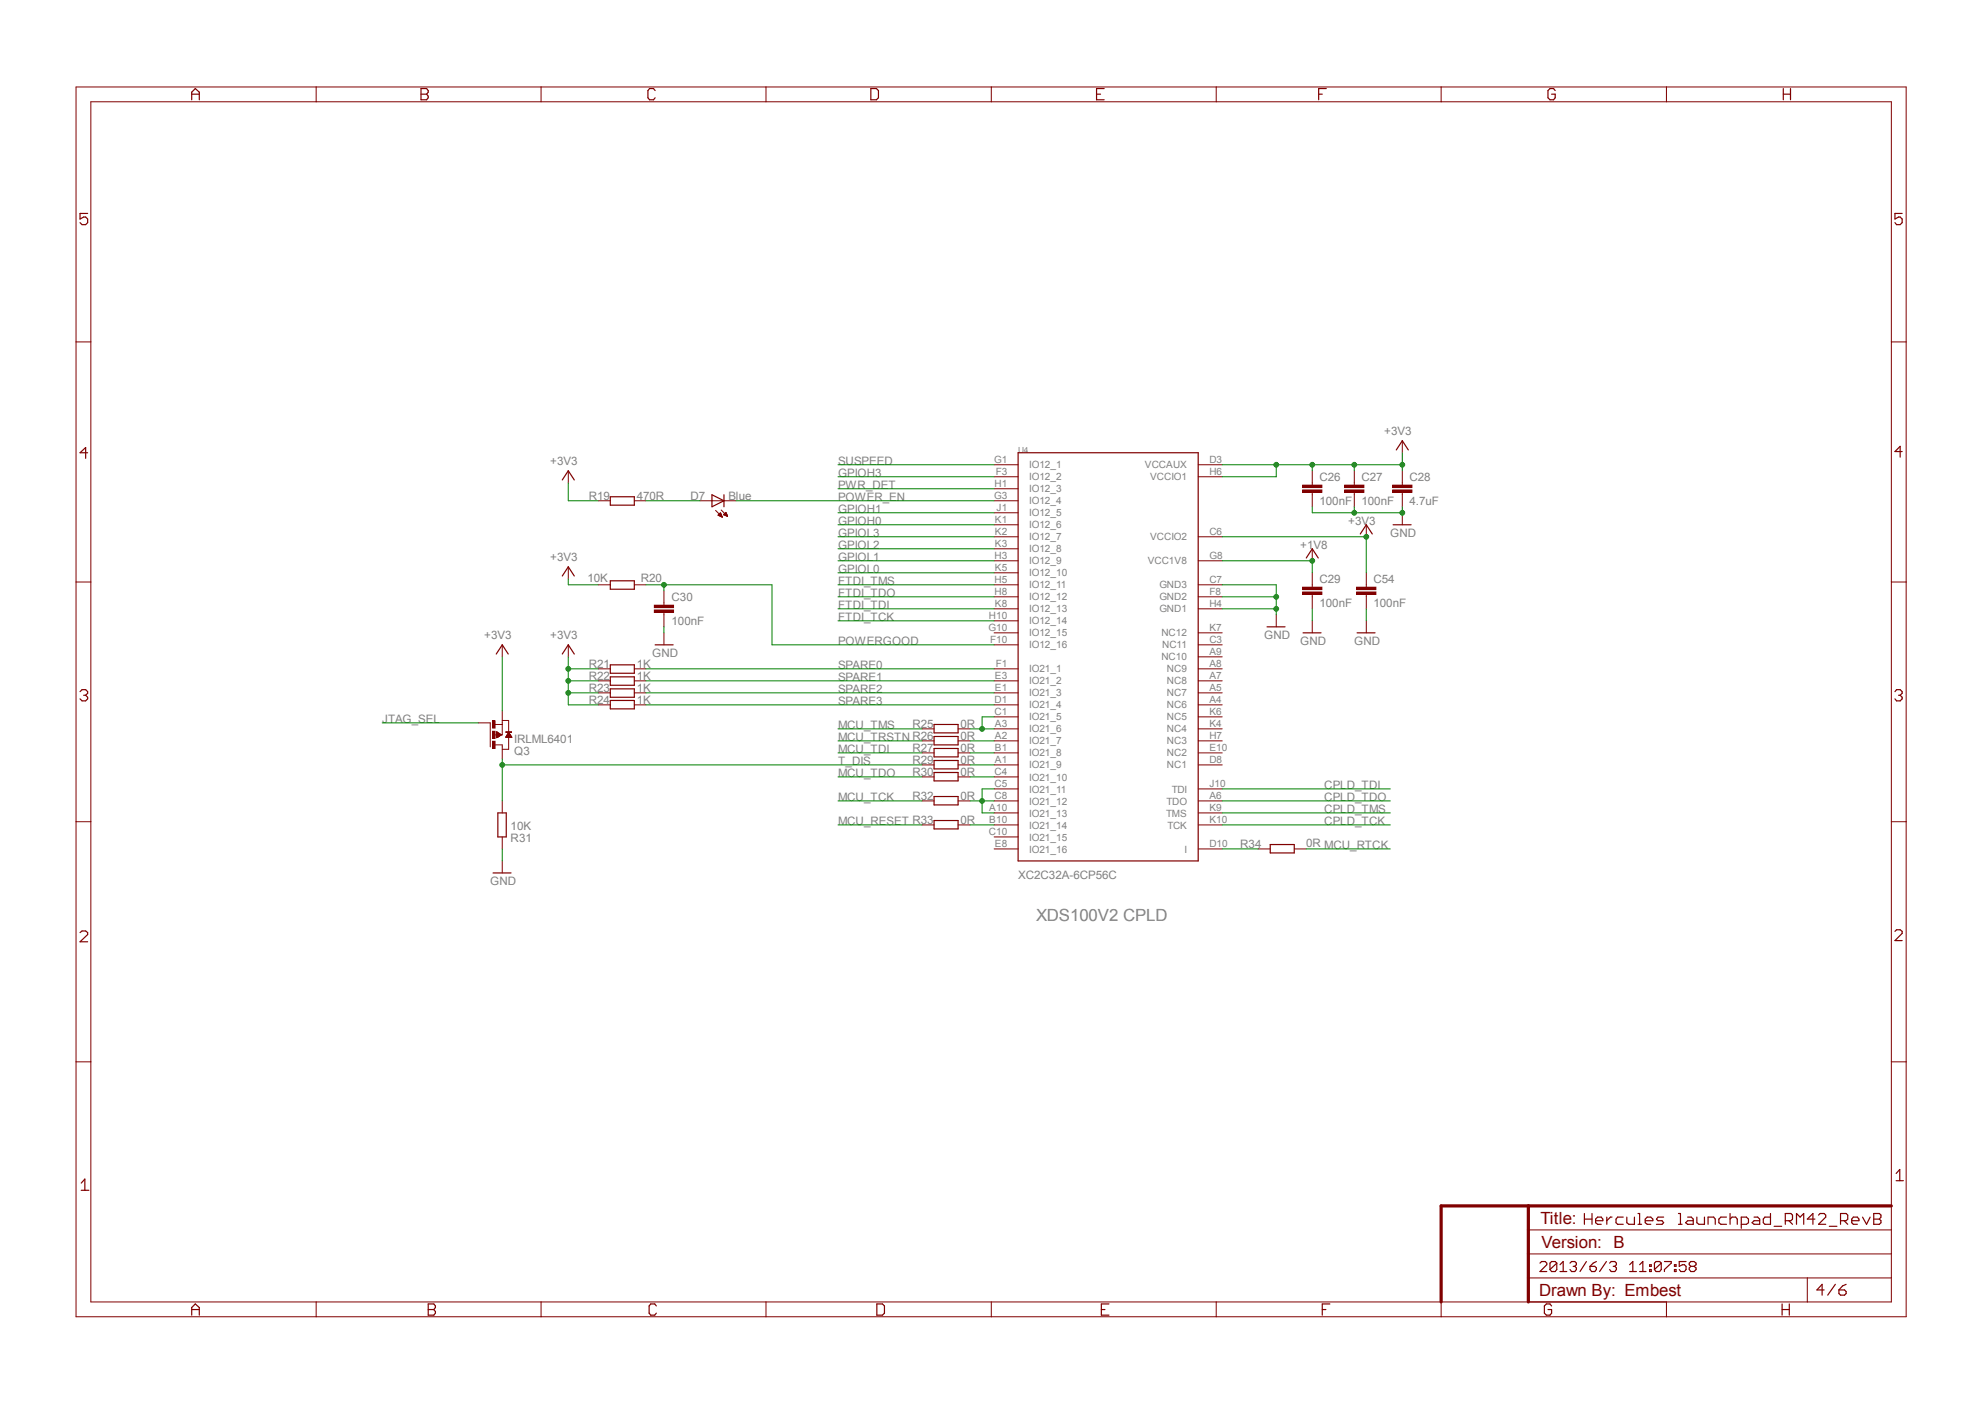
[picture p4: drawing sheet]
<svg xmlns="http://www.w3.org/2000/svg" width="420mm" height="297mm" viewBox="0 0 420 297" stroke-linecap="round" stroke-linejoin="round" font-family="sans-serif">
<g fill="none" stroke="#800000" stroke-width=".21">
<path d="M16.1 18.4h387.2v260.2h-387.2zM66.9 18.4v3.1M114.5 18.4v3.1M162.1 18.4v3.1M209.7 18.4v3.1M257.3 18.4v3.1M304.9 18.4v3.1M352.6 18.4v3.1M19.2 21.5h380.9v253.9h-380.9zM16.1 72.3h3.1M400.1 72.3h3.2M120.2 99.6v2.5"/>
<path d="M210.3 98.3h5.1M253.5 98.3h5.1M296.7 93.2v2.6M120.2 119.9v2.6M126.6 105.9h2.5M134.2 105.9h2.5M148.1 105.9h7.6M151.4 108l1.4 1.4M151.9 109l.5-.5 .4 .9zM152 109h.7M152.1 109.1h.6M152.1 108.9h.5"/>
<path d="M152.1 108.8h.5M152.1 108.7h.5M152.2 109.2h.5M152.2 108.7h.3M152.4 109.2h.3M152.4 108.6h.1M152.6 107.9l1.3 1.3M152.6 109.3h.2M153.1 108.9l.5-.5 .3 .8zM153.2 108.9h.6M153.2 108.8h.6M153.2 108.7h.6"/>
<path d="M153.2 108.7h.5M153.3 109h.5M153.4 108.6h.3M153.5 108.5h.1M153.5 109.1h.3M153.7 109.2h.2M153.8 109.2h.1M210.3 100.9h5.1M210.3 113.6h5.1M210.3 118.6h5.1M210.3 103.4h5.1M210.3 105.9h5.1"/>
<path d="M210.3 108.5h5.1M210.3 111h5.1M210.3 116.1h5.1M253.5 100.9h5.1M253.5 113.6h5.1M253.5 118.6h5.1M277.6 116.1v2.5M289.1 111v2.6M296.7 102.1v.5M296.7 104.2v.5M296.7 108.5v2.5M16.1 123.1h3.1"/>
<path d="M120.2 136.4v2.6M126.6 123.7h2.5M134.2 123.7h2.5M140.5 133.9v2.5M210.3 136.4h5.1M210.3 133.9h5.1M210.3 128.8h5.1M210.3 126.3h5.1M210.3 123.7h5.1M210.3 121.2h5.1M210.3 131.3h5.1M253.5 139h5.1"/>
<path d="M253.5 136.4h5.1M253.5 133.9h5.1M253.5 128.8h5.1M253.5 126.3h5.1M253.5 123.7h5.1M270 130.1v2.5M277.6 131.3v2.6M400.1 123.1h3.2M126.6 149.1h2.5M126.6 146.6h2.5M126.6 144h2.5M126.6 141.5h2.5"/>
<path d="M134.2 149.1h2.5M134.2 146.6h2.5M134.2 144h2.5M134.2 141.5h2.5M195.1 159.3h2.5M195.1 156.7h2.5M195.1 154.2h2.5M202.7 159.3h2.5M202.7 156.7h2.5M202.7 154.2h2.5M210.3 159.3h5.1M210.3 156.7h5.1"/>
<path d="M210.3 154.2h5.1M210.3 151.7h5.1M210.3 149.1h5.1M210.3 146.6h5.1M210.3 144h5.1M210.3 141.5h5.1M253.5 159.3h5.1M253.5 156.7h5.1M253.5 154.2h5.1M253.5 151.7h5.1M253.5 149.1h5.1M253.5 146.6h5.1"/>
<path d="M253.5 144h5.1M253.5 141.5h5.1M16.1 173.8h3.1M195.1 161.8h2.5M195.1 169.4h2.5M195.1 174.5h2.5M195.1 164.4h2.5M202.7 161.8h2.5M202.7 169.4h2.5M202.7 174.5h2.5M202.7 164.4h2.5M210.3 161.8h5.1"/>
<path d="M210.3 166.9h5.1M210.3 169.4h5.1M210.3 172h5.1M210.3 174.5h5.1M210.3 179.6h5.1M210.3 164.4h5.1M210.3 177.1h5.1M253.5 161.8h5.1M253.5 166.9h5.1M253.5 169.4h5.1M253.5 172h5.1M253.5 174.5h5.1"/>
<path d="M253.5 179.6h5.1M266.2 179.6h2.5M273.8 179.6h2.6M400.1 173.8h3.2M16.1 224.6h3.1M400.1 224.6h3.2M66.9 275.4v3.2M114.5 275.4v3.2M162.1 275.4v3.2M209.7 275.4v3.2M257.3 275.4v3.2M304.9 275.4v3.2"/>
<path d="M323.3 270.4h76.8M323.3 265.3h76.8M323.3 260.2h76.8M352.6 275.4v3.2M382.4 270.4v5"/>
</g>
<path d="M323.3 255.1v20.3M400.1 255.1h-95.2v20.3" fill="none" stroke="#800000" stroke-width=".68"/>
<g fill="none" stroke="#800000" stroke-width=".25">
<path d="M40.6 19.9h1.6M89.1 18.7h1.2l.3 .5v.3l-.3 .4 .3 .4v.4l-.3 .4h-1.2zM89.1 19.9h1.2M138.6 19.2l-.3-.5h-.9l-.3 .5v1.5l.3 .4h.9l.3-.4M184.2 18.7h1.2l.4 .5v1.5l-.4 .4h-1.2zM232 19.9h.8M233.6 18.7h-1.6v2.4h1.6M279 19.9h.7M280.6 18.7h-1.6v2.4M329 19.2l-.3-.5h-.8l-.4 .5v1.5l.4 .4h.8l.3-.4v-.8h-.7M377.3 18.7v2.4M377.3 19.9h1.5"/>
<path d="M378.8 18.7v2.4M40.6 21.1v-1.6l.7-.8 .9 .8v1.6M18.5 45.2h-1.6v1.1l.8-.4h.4l.4 .4v.8l-.4 .4h-.7l-.5-.4M402.4 45.2h-1.5v1.1l.8-.4h.3l.4 .4v.8l-.4 .4h-.8l-.3-.4M18.5 95.8h-1.6l1.2-1.1v2.3M215.4 95.8h38.1v86.3h-38.1zM295.4 95.2l1.3-2 1.2 2M402.4 95.5h-1.5l1.1-1.1v2.3M119 101.5l1.2-1.9 1.3 1.9M129.1 105.1h5.1v1.8h-5.1zM150.6 104.7l2.6 1.2-2.6 1.3zM153.2 104.7v2.5"/>
<path d="M276.4 118.1l1.2-2 1.3 2M287.8 113l1.3-2 1.2 2M294.7 111h3.8M119 138.4l1.2-2 1.3 2M119 121.9l1.2-2 1.3 2M129.1 122.9h5.1v1.8h-5.1zM138.6 136.4h3.8M268.1 132.6h3.8M275.7 133.9h3.8M16.9 146.3l.5-.4h.7l.4 .4v.4l-.4 .4M17.7 147.1h.4M18.1 147.1l.4 .4v.4l-.4 .4h-.7l-.5-.4"/>
<path d="M129.1 140.7h5.1v1.7h-5.1zM129.1 143.2h5.1v1.8h-5.1zM129.1 145.7h5.1v1.8h-5.1zM129.1 148.2h5.1v1.8h-5.1zM197.6 153.3h5.1v1.8h-5.1zM197.6 155.8h5.1v1.8h-5.1zM197.6 158.4h5.1v1.7h-5.1zM400.9 146.3l.3-.4h.8l.4 .4v.4l-.4 .4M401.7 147.1h.3M402 147.1l.4 .4v.4l-.4 .4h-.8l-.3-.4M197.6 173.6h5.1v1.8h-5.1zM197.6 160.9h5.1v1.8h-5.1z"/>
<path d="M197.6 163.4h5.1v1.8h-5.1zM197.6 168.5h5.1v1.8h-5.1zM268.7 178.7h5.1v1.8h-5.1zM16.9 197.3l.5-.3h.7l.4 .3v.4l-1.6 1.5h1.6M400.9 197l.3-.3h.8l.4 .3v.5l-1.5 1.5h1.5M17.2 250.3l.7-.8v2.3M17.2 251.8h1.6M335.2 256.7v2.3M335.2 257.9h1.6M336.8 256.7v2.3M337.6 258.3h1.5v-.4l-.3-.4h-.8l-.4 .4v.8l.4 .3h.8M339.9 257.5v1.5"/>
<path d="M341 257.5h-.3l-.8 .8M343.4 257.5h-1.2l-.3 .4v.8l.3 .3h1.2M344.2 257.5v1.2l.4 .3h1.2v-1.5M346.5 259h.8M346.5 256.7h.4v2.3M348.1 258.3h1.6v-.4l-.5-.4h-.7l-.4 .4v.8l.4 .3h.7M352 257.5h-1.2l-.4 .4 .4 .4h.8l.4 .4-.4 .3h-1.2M355.1 259h.8M355.1 256.7h.4v2.3M357 257.5h.8l.4 .4v1.1h-1.2l-.4-.3 .4-.4h1.2M359 257.5v1.2l.4 .3h1.2v-1.5M361.4 259v-1.5h1.1l.4 .4v1.1"/>
<path d="M365.3 257.5h-1.2l-.5 .4v.8l.5 .3h1.2M366 257.9l.4-.4h.8l.3 .4v1.1M366 256.7v2.3M368.4 259h1.1l.4-.3v-.8l-.4-.4h-1.1v2.4M371.1 257.5h.8l.4 .4v1.1h-1.2l-.4-.3 .4-.4h1.2M374.6 256.7v2.3h-1.2l-.4-.3v-.8l.4-.4h1.2M375.3 259.4h1.6M377.7 258.3h1.2l.3-.4v-.8l-.3-.4h-1.2v2.3M378.5 258.3l.7 .7M380.1 259v-2.3l.7 .8 .8-.8v2.3M384 257.9h-1.6l1.1-1.2v2.3M384.7 257.1l.4-.4h.8l.3 .4v.4l-1.5 1.5h1.5"/>
<path d="M387 259.4h1.6M389.4 258.3h1.2l.3-.4v-.8l-.3-.4h-1.2v2.3M390.1 258.3l.8 .7M391.8 258.3h1.5v-.4l-.4-.4h-.8l-.3 .4v.8l.3 .3h.8M394 257.5l.9 1.5 .7-1.5M396.4 257.9h1.2M396.4 256.7h1.2l.3 .4v.4l-.3 .4 .3 .4v.4l-.3 .3h-1.2zM401.2 248.3l.7-.9v2.4M401.2 249.8h1.5M40.6 278.2v-1.6l.7-.7 .9 .7v1.6M40.6 277.1h1.6M90.6 277.1h1.2"/>
<path d="M90.6 275.9h1.2l.3 .4v.3l-.3 .5 .3 .4v.3l-.3 .4h-1.2zM138.9 276.3l-.4-.4h-.8l-.4 .4v1.5l.4 .4h.8l.4-.4M185.5 275.9h1.2l.4 .4v1.5l-.4 .4h-1.2zM233 277.1h.8M234.6 275.9h-1.6v2.3h1.6M279.7 277.1h.8M281.3 275.9h-1.6v2.3M325.8 267.2l.3-.3h.8l.3 .3v.4l-1.4 1.4h1.4M328.3 276.3l-.4-.4h-.7l-.5 .4v1.5l.5 .4h.7l.4-.4v-.7h-.8M329.4 267.2v1.4l-.4 .4h-.7l-.4-.4M329.4 267.2l-.4-.3h-.7l-.4 .3v1.4M329.4 267.2l-1.5 1.4"/>
<path d="M330 269h1.5M330 267.6l.7-.7v2.1M332.1 267.2l.4-.3h.7l.3 .3v.4l-.3 .3M332.8 267.9h.4M333.2 267.9l.3 .4v.3l-.3 .4h-.7l-.4-.4M335.6 266.9l-1.3 2.1M336.4 267.9h1l.3 .4v.3l-.3 .4h-.7l-.3-.4zM337.7 266.9l-.6 .3-.7 .7M339.9 266.9l-1.5 2.1M340.5 267.2l.4-.3h.7l.4 .3v.4l-.4 .3M341.3 267.9h.3M341.6 267.9l.4 .4v.3l-.4 .4h-.7l-.4-.4"/>
<path d="M344.8 269h1.4M344.8 267.6l.6-.7v2.1M346.9 269h1.3M346.9 267.6l.7-.7v2.1M349 268.6h.3v.4h-.3zM349 267.6h.3v.3h-.3zM351.5 267.2v1.4l-.4 .4h-.7l-.4-.4M351.5 267.2l-.4-.3h-.7l-.4 .3v1.4M351.5 267.2l-1.5 1.4M352.1 266.9h1.5v.3l-1.5 1.4v.4M354.2 268.6h.4v.4h-.4zM354.2 267.6h.4v.3h-.4z"/>
<path d="M356.7 266.9h-1.4v1l.6-.3h.5l.3 .3v.7l-.3 .4h-.8l-.3-.4M357.7 267.9l-.3-.3v-.4l.3-.3h.7l.4 .3v.4l-.4 .3M357.7 267.9l-.3 .4v.3l.3 .4h.7l.4-.4v-.3l-.4-.4M357.7 267.9h.7M377 277.1h1.5M377 275.9v2.3M378.5 275.9v2.3M385.9 272.9h-1.5l1.1-1.2v2.3M388.3 271.7l-1.6 2.3M389 272.9h1.2l.4 .3v.5l-.4 .3h-.8l-.4-.3zM390.6 271.7l-.8 .4-.8 .8"/>
</g>
<path d="M294.6 103.7h4.1v.5h-4.1z" fill-rule="evenodd" fill="#800000"/>
<path d="M294.6 103.7h4.1v.5h-4.1z" fill="none" stroke="#800000" stroke-width=".21"/>
<path d="M294.6 102.6h4.1v.6h-4.1z" fill-rule="evenodd" fill="#800000"/>
<path d="M296.7 99.6v2.5M294.6 102.6h4.1v.6h-4.1zM296.7 104.7v2.5M140.5 127.5v.5M140.5 129.6v.5" fill="none" stroke="#800000" stroke-width=".21"/>
<path d="M138.4 129.1h4.1v.5h-4.1z" fill-rule="evenodd" fill="#800000"/>
<path d="M138.4 129.1h4.1v.5h-4.1z" fill="none" stroke="#800000" stroke-width=".21"/>
<path d="M138.4 128h4.1v.6h-4.1z" fill-rule="evenodd" fill="#800000"/>
<path d="M277.6 102.1v.5M277.6 104.2v.5M138.4 128h4.1v.6h-4.1zM140.5 125v2.5M140.5 130.1v2.5" fill="none" stroke="#800000" stroke-width=".21"/>
<path d="M275.6 103.7h4.1v.5h-4.1z" fill-rule="evenodd" fill="#800000"/>
<path d="M275.6 103.7h4.1v.5h-4.1z" fill="none" stroke="#800000" stroke-width=".21"/>
<path d="M275.6 102.6h4.1v.6h-4.1z" fill-rule="evenodd" fill="#800000"/>
<path d="M277.6 99.6v2.5M275.6 102.6h4.1v.6h-4.1zM277.6 104.7v2.5M286.5 102.1v.5M286.5 104.2v.5" fill="none" stroke="#800000" stroke-width=".21"/>
<path d="M284.5 103.7h4v.5h-4z" fill-rule="evenodd" fill="#800000"/>
<path d="M284.5 103.7h4v.5h-4z" fill="none" stroke="#800000" stroke-width=".21"/>
<path d="M284.5 102.6h4v.6h-4z" fill-rule="evenodd" fill="#800000"/>
<path d="M286.5 99.6v2.5M284.5 102.6h4v.6h-4zM286.5 104.7v2.5M277.6 123.7v.5M277.6 125.8v.5" fill="none" stroke="#800000" stroke-width=".21"/>
<path d="M275.6 125.3h4.1v.5h-4.1z" fill-rule="evenodd" fill="#800000"/>
<path d="M275.6 125.3h4.1v.5h-4.1z" fill="none" stroke="#800000" stroke-width=".21"/>
<path d="M275.6 124.2h4.1v.5h-4.1z" fill-rule="evenodd" fill="#800000"/>
<path d="M275.6 124.2h4.1v.5h-4.1zM277.6 121.2v2.5M277.6 126.3v2.5M289.1 123.7v.5M289.1 125.8v.5" fill="none" stroke="#800000" stroke-width=".21"/>
<path d="M287 125.3h4.1v.5h-4.1z" fill-rule="evenodd" fill="#800000"/>
<path d="M287 125.3h4.1v.5h-4.1z" fill="none" stroke="#800000" stroke-width=".21"/>
<path d="M287 124.2h4.1v.5h-4.1z" fill-rule="evenodd" fill="#800000"/>
<path d="M287 124.2h4.1v.5h-4.1zM289.1 121.2v2.5M289.1 126.3v2.5M289.1 131.3v2.6M103.7 152.9v5.1M104.7 153.3h1.6M104.7 157.6h1.6v.4M106.3 152.9v2.6h-1.7M106.3 152.4h1.3v2.6M107.6 155.8v2.7h-1.3" fill="none" stroke="#800000" stroke-width=".21"/>
<path d="M287.1 133.9h3.8" fill="none" stroke="#800000" stroke-width=".25"/>
<path d="M104.2 156.8h.5v1.6h-.5z" fill-rule="evenodd" fill="#800000"/>
<path d="M104.2 156.8h.5v1.6h-.5z" fill="none" stroke="#800000" stroke-width=".21"/>
<path d="M104.2 154.7h.5v1.5h-.5z" fill-rule="evenodd" fill="#800000"/>
<path d="M104.2 154.7h.5v1.5h-.5z" fill="none" stroke="#800000" stroke-width=".21"/>
<path d="M104.2 152.5h.5v1.5h-.5z" fill-rule="evenodd" fill="#800000"/>
<path d="M104.2 152.5h.5v1.5h-.5z" fill="none" stroke="#800000" stroke-width=".21"/>
<path d="M107 154.8h1.2v.2h-1.2z" fill-rule="evenodd" fill="#800000"/>
<g fill="none" stroke="#800000" stroke-width=".21">
<path d="M106.3 136.4v2.6M101.2 152.9h2.5M105.1 156.1h.1M105.1 156h.2M105.1 155.9h.4M105.1 155.8h.5M105.1 155.7h.6M105.1 155.6h.7M105.1 155.6h.8M105.1 155.5h1M105.1 155.4h.9M105.1 155.3h.7"/>
<path d="M105.1 155.2h.6M105.1 155.1h.5M105.1 155.1h.3M105.1 155h.2M105.1 154.9h.1M106.1 155.5l-1-.7v1.3M106.1 155.5l-1 .6M106.3 150.4v2.5M106.3 158v2.6M107 154.8h1.2v.2h-1.2zM107 155.9h1.2M107.1 155.8h1"/>
<path d="M107.1 155.7h1M107.2 155.6h.8M107.3 155.6h.7M107.3 155.5h.6M107.4 155.4h.5M107.4 155.3h.5M107.4 155.2h.4M107.5 155.1h.3M107.5 155.1h.2M107.6 155l.7 1h-1.3zM107.6 155h.1M106.3 169.4v2.6"/>
<path d="M106.3 177.1v2.5M106.3 182.1v2.6"/>
</g>
<path d="M105 138.4l1.3-2 1.2 2M105.3 172h1.8v5.1h-1.8zM104.3 184.7h3.8" fill="none" stroke="#800000" stroke-width=".25"/>
<path d="M258.6 113.6h30.5v7.6" fill="none" stroke="#008000" stroke-width=".21"/>
<circle cx="289.1" cy="113.6" r=".5" fill="#008000"/>
<g fill="none" stroke="#008000" stroke-width=".21">
<path d="M258.6 98.3h11.4v2.6h-11.4M296.7 95.8v3.8"/>
<circle cx="289.1" cy="113.6" r=".5"/>
</g>
<circle cx="270" cy="98.3" r=".5" fill="#008000"/>
<g fill="none" stroke="#008000" stroke-width=".21">
<path d="M270 98.3h7.6v1.3M286.5 98.3h10.2"/>
<circle cx="270" cy="98.3" r=".5"/>
</g>
<circle cx="296.7" cy="98.3" r=".5" fill="#008000"/>
<circle cx="296.7" cy="98.3" r=".5" fill="none" stroke="#008000" stroke-width=".21"/>
<circle cx="277.6" cy="98.3" r=".5" fill="#008000"/>
<g fill="none" stroke="#008000" stroke-width=".21">
<path d="M277.6 98.3h8.9v1.3"/>
<circle cx="277.6" cy="98.3" r=".5"/>
</g>
<circle cx="286.5" cy="98.3" r=".5" fill="#008000"/>
<g fill="none" stroke="#008000" stroke-width=".21">
<path d="M120.2 139v10.1h6.4M120.2 141.5h6.4M120.2 146.6h6.4"/>
<circle cx="286.5" cy="98.3" r=".5"/>
</g>
<circle cx="120.2" cy="146.6" r=".5" fill="#008000"/>
<g fill="none" stroke="#008000" stroke-width=".21">
<path d="M120.2 144h6.4"/>
<circle cx="120.2" cy="146.6" r=".5"/>
</g>
<circle cx="120.2" cy="144" r=".5" fill="#008000"/>
<circle cx="120.2" cy="144" r=".5" fill="none" stroke="#008000" stroke-width=".21"/>
<circle cx="120.2" cy="141.5" r=".5" fill="#008000"/>
<g fill="none" stroke="#008000" stroke-width=".21">
<path d="M120.2 102.1v3.8h6.4M277.6 107.2v1.3h8.9v-1.3M296.7 107.2v1.3M106.3 139v11.4M120.2 122.5v1.2h6.4"/>
<circle cx="120.2" cy="141.5" r=".5"/>
</g>
<circle cx="286.5" cy="108.5" r=".5" fill="#008000"/>
<g fill="none" stroke="#008000" stroke-width=".21">
<path d="M286.5 108.5h10.2"/>
<circle cx="286.5" cy="108.5" r=".5"/>
</g>
<circle cx="296.7" cy="108.5" r=".5" fill="#008000"/>
<g fill="none" stroke="#008000" stroke-width=".21">
<path d="M258.6 123.7h11.4v6.4M258.6 126.3h11.4M277.6 128.8v2.5"/>
<circle cx="296.7" cy="108.5" r=".5"/>
</g>
<circle cx="270" cy="126.3" r=".5" fill="#008000"/>
<g fill="none" stroke="#008000" stroke-width=".21">
<path d="M258.6 128.8h11.4"/>
<circle cx="270" cy="126.3" r=".5"/>
</g>
<circle cx="270" cy="128.8" r=".5" fill="#008000"/>
<g fill="none" stroke="#008000" stroke-width=".21">
<path d="M177.3 98.3h33M177.3 118.6h33M177.3 116.1h33M177.3 113.6h33M177.3 111h33M177.3 108.5h33M177.3 103.4h33M177.3 100.9h33M136.7 123.7h26.6M140.5 123.7v1.3M140.5 132.6v1.3M163.3 136.4h47"/>
<path d="M177.3 131.3h33M177.3 128.8h33M177.3 126.3h33M177.3 123.7h33M177.3 121.2h33M289.1 128.8v2.5M136.7 141.5h73.6M136.7 144h73.6M136.7 146.6h73.6M136.7 149.1h73.6M106.3 179.6v2.5M258.6 174.5h35.5"/>
<path d="M258.6 166.9h35.5M258.6 169.4h35.5M258.6 172h35.5M276.4 179.6h17.7"/>
<circle cx="270" cy="128.8" r=".5"/>
</g>
<circle cx="140.5" cy="123.7" r=".5" fill="#008000"/>
<g fill="none" stroke="#008000" stroke-width=".21">
<path d="M163.3 123.7v12.7M205.2 154.2h5.1M210.3 151.7h-2.5v2.5"/>
<circle cx="140.5" cy="123.7" r=".5"/>
</g>
<circle cx="207.8" cy="154.2" r=".5" fill="#008000"/>
<g fill="none" stroke="#008000" stroke-width=".21">
<path d="M155.7 105.9h54.6M205.2 156.7h5.1M205.2 159.3h5.1M205.2 161.8h5.1M205.2 164.4h5.1M205.2 169.4h5.1M210.3 166.9h-2.5v2.5"/>
<circle cx="207.8" cy="154.2" r=".5"/>
</g>
<circle cx="207.8" cy="169.4" r=".5" fill="#008000"/>
<g fill="none" stroke="#008000" stroke-width=".21">
<path d="M177.3 154.2h17.8M177.3 156.7h17.8M177.3 159.3h17.8M106.3 161.8h88.8M106.3 160.6v8.8M207.8 169.4v2.6h2.5"/>
<circle cx="207.8" cy="169.4" r=".5"/>
</g>
<circle cx="106.3" cy="161.8" r=".5" fill="#008000"/>
<g fill="none" stroke="#008000" stroke-width=".21">
<path d="M136.7 105.9h11.4M258.6 118.6h19v2.6M177.3 164.4h17.8M177.3 169.4h17.8M177.3 174.5h17.8M205.2 174.5h5.1M258.6 179.6h7.6"/>
<circle cx="106.3" cy="161.8" r=".5"/>
</g>
<circle cx="277.6" cy="118.6" r=".5" fill="#008000"/>
<g fill="none" stroke="#008000" stroke-width=".21">
<path d="M80.9 152.9h20.3"/>
<circle cx="277.6" cy="118.6" r=".5"/>
</g>
<text font-size="3.6" fill="#808080" x="219.2" y="194.8">XDS100V2 CPLD</text>
<g font-size="3.6" fill="#800000">
<text x="325.9" y="259">Title:</text>
<text x="326.1" y="264.1">Version: B</text>
<text x="325.6" y="274.3">Drawn By: Embest</text>
</g>
<g font-size="2.5" fill="#808080">
<text x="292.9" y="92">+3V3</text>
<text x="116.4" y="98.3">+3V3</text>
<text x="177.3" y="100.9">GPIOH3</text>
<text x="177.3" y="98.3">SUSPEED</text>
<text x="279.1" y="101.8">C26</text>
<text x="288" y="101.8">C27</text>
<text x="298.2" y="101.8">C28</text>
<text x="124.5" y="105.8">R19</text>
<text x="134.7" y="105.7">470R</text>
<text x="146" y="105.7">D7</text>
<text x="154.1" y="105.9">Blue</text>
<text x="177.3" y="103.4">PWR_DET</text>
<text x="177.3" y="105.9">POWER_EN</text>
<text x="279.1" y="106.9">100nF</text>
<text x="288" y="106.9">100nF</text>
<text x="298.2" y="106.9">4.7uF</text>
<text x="177.3" y="113.6">GPIOL3</text>
<text x="177.3" y="111">GPIOH0</text>
<text x="177.3" y="108.5">GPIOH1</text>
<text x="285.2" y="111">+3V3</text>
<text x="294.1" y="113.6">GND</text>
<text x="116.4" y="118.6">+3V3</text>
<text x="177.3" y="118.6">GPIOL1</text>
<text x="177.3" y="116.1">GPIOL2</text>
<text x="275.1" y="116.1">+1V8</text>
<text x="124.3" y="123.2">10K</text>
<text x="135.6" y="123.2">R20</text>
<text x="177.3" y="123.7">FTDI_TMS</text>
<text x="177.3" y="121.2">GPIOL0</text>
<text x="279.1" y="123.4">C29</text>
<text x="290.6" y="123.4">C54</text>
<text x="142.1" y="127.2">C30</text>
<text x="177.3" y="131.3">FTDI_TCK</text>
<text x="177.3" y="128.8">FTDI_TDI</text>
<text x="177.3" y="126.3">FTDI_TDO</text>
<text x="279.1" y="128.5">100nF</text>
<text x="290.6" y="128.5">100nF</text>
<text x="102.4" y="135.2">+3V3</text>
<text x="116.4" y="135.2">+3V3</text>
<text x="142.1" y="132.3">100nF</text>
<text x="177.3" y="136.4">POWERGOOD</text>
<text x="267.5" y="135.2">GND</text>
<text x="275.1" y="136.4">GND</text>
<text x="286.5" y="136.4">GND</text>
<text x="124.5" y="141.3">R21</text>
<text x="124.5" y="143.8">R22</text>
<text x="134.7" y="141.3">1K</text>
<text x="134.7" y="143.8">1K</text>
<text x="138" y="139">GND</text>
<text x="177.3" y="141.5">SPARE0</text>
<text x="124.5" y="146.3">R23</text>
<text x="124.5" y="148.9">R24</text>
<text x="134.7" y="146.3">1K</text>
<text x="134.7" y="148.9">1K</text>
<text x="177.3" y="144">SPARE1</text>
<text x="177.3" y="146.6">SPARE2</text>
<text x="177.3" y="149.1">SPARE3</text>
<text x="80.9" y="152.9">JTAG_SEL</text>
<text x="177.3" y="154.2">MCU_TMS</text>
<text x="193" y="154">R25</text>
<text x="203.2" y="154">0R</text>
<text x="108.8" y="157.3">IRLML6401</text>
<text x="108.8" y="159.8">Q3</text>
<text x="177.3" y="156.7">MCU_TRSTN R26</text>
<text x="177.3" y="159.3">MCU_TDI</text>
<text x="177.3" y="161.8">T_DIS</text>
<text x="193" y="161.6">R29</text>
<text x="193" y="159">R27</text>
<text x="203.2" y="161.6">0R</text>
<text x="203.2" y="159">0R</text>
<text x="203.2" y="156.5">0R</text>
<text x="177.3" y="164.4">MCU_TDO</text>
<text x="193" y="164.1">R30</text>
<text x="203.2" y="164.1">0R</text>
<text x="280.2" y="166.9">CPLD_TDI</text>
<text x="177.3" y="169.4">MCU_TCK</text>
<text x="193" y="169.2">R32</text>
<text x="203.2" y="169.2">0R</text>
<text x="280.2" y="169.4">CPLD_TDO</text>
<text x="280.2" y="172">CPLD_TMS</text>
<text x="108" y="175.5">10K</text>
<text x="108" y="178.1">R31</text>
<text x="177.3" y="174.5">MCU_RESET R33</text>
<text x="203.2" y="174.3">0R</text>
<text x="262.4" y="179.4">R34</text>
<text x="276.4" y="179.1">0R MCU_RTCK</text>
<text x="280.2" y="174.5">CPLD_TCK</text>
<text x="215.4" y="186">XC2C32A-6CP56C</text>
<text x="103.7" y="187.2">GND</text>
</g>
<g font-size="2.1" fill="#808080">
<text x="210.3" y="98">G1</text>
<text x="210.7" y="100.5">F3</text>
<text x="217.8" y="99.1">IO12_1</text>
<text x="217.8" y="101.6">IO12_2</text>
<text x="242.2" y="99.1">VCCAUX</text>
<text x="243.3" y="101.6">VCCIO1</text>
<text x="255.9" y="100.5">H6</text>
<text x="255.9" y="98">D3</text>
<text x="210.3" y="105.6">G3</text>
<text x="210.4" y="103.1">H1</text>
<text x="217.8" y="104.2">IO12_3</text>
<text x="217.8" y="106.7">IO12_4</text>
<text x="210.5" y="110.7">K1</text>
<text x="210.5" y="113.2">K2</text>
<text x="210.8" y="108.1">J1</text>
<text x="217.8" y="109.2">IO12_5</text>
<text x="217.8" y="111.8">IO12_6</text>
<text x="255.9" y="113.2">C6</text>
<text x="210.4" y="118.3">H3</text>
<text x="210.5" y="115.8">K3</text>
<text x="217.8" y="114.3">IO12_7</text>
<text x="217.8" y="116.9">IO12_8</text>
<text x="217.8" y="119.4">IO12_9</text>
<text x="242.8" y="119.4">VCC1V8</text>
<text x="243.3" y="114.3">VCCIO2</text>
<text x="255.9" y="118.3">G8</text>
<text x="210.4" y="123.4">H5</text>
<text x="210.4" y="125.9">H8</text>
<text x="210.5" y="120.8">K5</text>
<text x="217.8" y="121.9">IO12_10</text>
<text x="217.8" y="124.5">IO12_11</text>
<text x="245.3" y="124.5">GND3</text>
<text x="255.9" y="125.9">F8</text>
<text x="255.9" y="123.4">C7</text>
<text x="209.2" y="131">H10</text>
<text x="210.5" y="128.5">K8</text>
<text x="217.8" y="127">IO12_12</text>
<text x="217.8" y="129.6">IO12_13</text>
<text x="245.3" y="129.6">GND1</text>
<text x="245.3" y="127">GND2</text>
<text x="255.9" y="128.5">H4</text>
<text x="209.1" y="133.5">G10</text>
<text x="209.5" y="136.1">F10</text>
<text x="217.8" y="132.1">IO12_14</text>
<text x="217.8" y="134.6">IO12_15</text>
<text x="217.8" y="137.2">IO12_16</text>
<text x="245.7" y="134.6">NC12</text>
<text x="245.9" y="137.2">NC11</text>
<text x="255.9" y="136.1">C3</text>
<text x="255.9" y="133.5">K7</text>
<text x="210.5" y="143.7">E3</text>
<text x="210.7" y="141.2">F1</text>
<text x="217.8" y="142.3">IO21_1</text>
<text x="245.7" y="139.7">NC10</text>
<text x="246.9" y="142.3">NC9</text>
<text x="255.9" y="143.7">A7</text>
<text x="255.9" y="141.2">A8</text>
<text x="255.9" y="138.6">A9</text>
<text x="210.4" y="148.8">D1</text>
<text x="210.5" y="146.2">E1</text>
<text x="217.8" y="144.8">IO21_2</text>
<text x="217.8" y="147.3">IO21_3</text>
<text x="217.8" y="149.9">IO21_4</text>
<text x="246.9" y="149.9">NC6</text>
<text x="246.9" y="147.3">NC7</text>
<text x="246.9" y="144.8">NC8</text>
<text x="255.9" y="148.8">A4</text>
<text x="255.9" y="146.2">A5</text>
<text x="210.4" y="151.3">C1</text>
<text x="210.5" y="153.9">A3</text>
<text x="217.8" y="152.4">IO21_5</text>
<text x="217.8" y="155">IO21_6</text>
<text x="246.9" y="155">NC4</text>
<text x="246.9" y="152.4">NC5</text>
<text x="255.9" y="153.9">K4</text>
<text x="255.9" y="151.3">K6</text>
<text x="210.5" y="156.4">A2</text>
<text x="210.5" y="158.9">B1</text>
<text x="210.5" y="161.5">A1</text>
<text x="217.8" y="157.5">IO21_7</text>
<text x="217.8" y="160">IO21_8</text>
<text x="246.9" y="160">NC2</text>
<text x="246.9" y="157.5">NC3</text>
<text x="255.9" y="161.5">D8</text>
<text x="255.9" y="158.9">E10</text>
<text x="255.9" y="156.4">H7</text>
<text x="210.4" y="164">C4</text>
<text x="210.4" y="166.6">C5</text>
<text x="217.8" y="162.6">IO21_9</text>
<text x="217.8" y="165.1">IO21_10</text>
<text x="217.8" y="167.7">IO21_11</text>
<text x="246.9" y="162.6">NC1</text>
<text x="247.9" y="167.7">TDI</text>
<text x="255.9" y="166.6">J10</text>
<text x="209.3" y="171.6">A10</text>
<text x="210.4" y="169.1">C8</text>
<text x="217.8" y="170.2">IO21_12</text>
<text x="217.8" y="172.7">IO21_13</text>
<text x="246.7" y="172.7">TMS</text>
<text x="246.8" y="170.2">TDO</text>
<text x="255.9" y="169.1">A6</text>
<text x="255.9" y="171.6">K9</text>
<text x="209.2" y="176.7">C10</text>
<text x="209.3" y="174.2">B10</text>
<text x="210.5" y="179.3">E8</text>
<text x="217.8" y="175.3">IO21_14</text>
<text x="217.8" y="177.8">IO21_15</text>
<text x="247" y="175.3">TCK</text>
<text x="255.9" y="174.2">K10</text>
<text x="255.9" y="179.3">D10</text>
<text x="217.8" y="180.4">IO21_16</text>
<text x="250.6" y="180.4">I</text>
</g>
<text font-size="1.8" fill="#808080" x="215.4" y="95.8">U4</text>
</svg>
